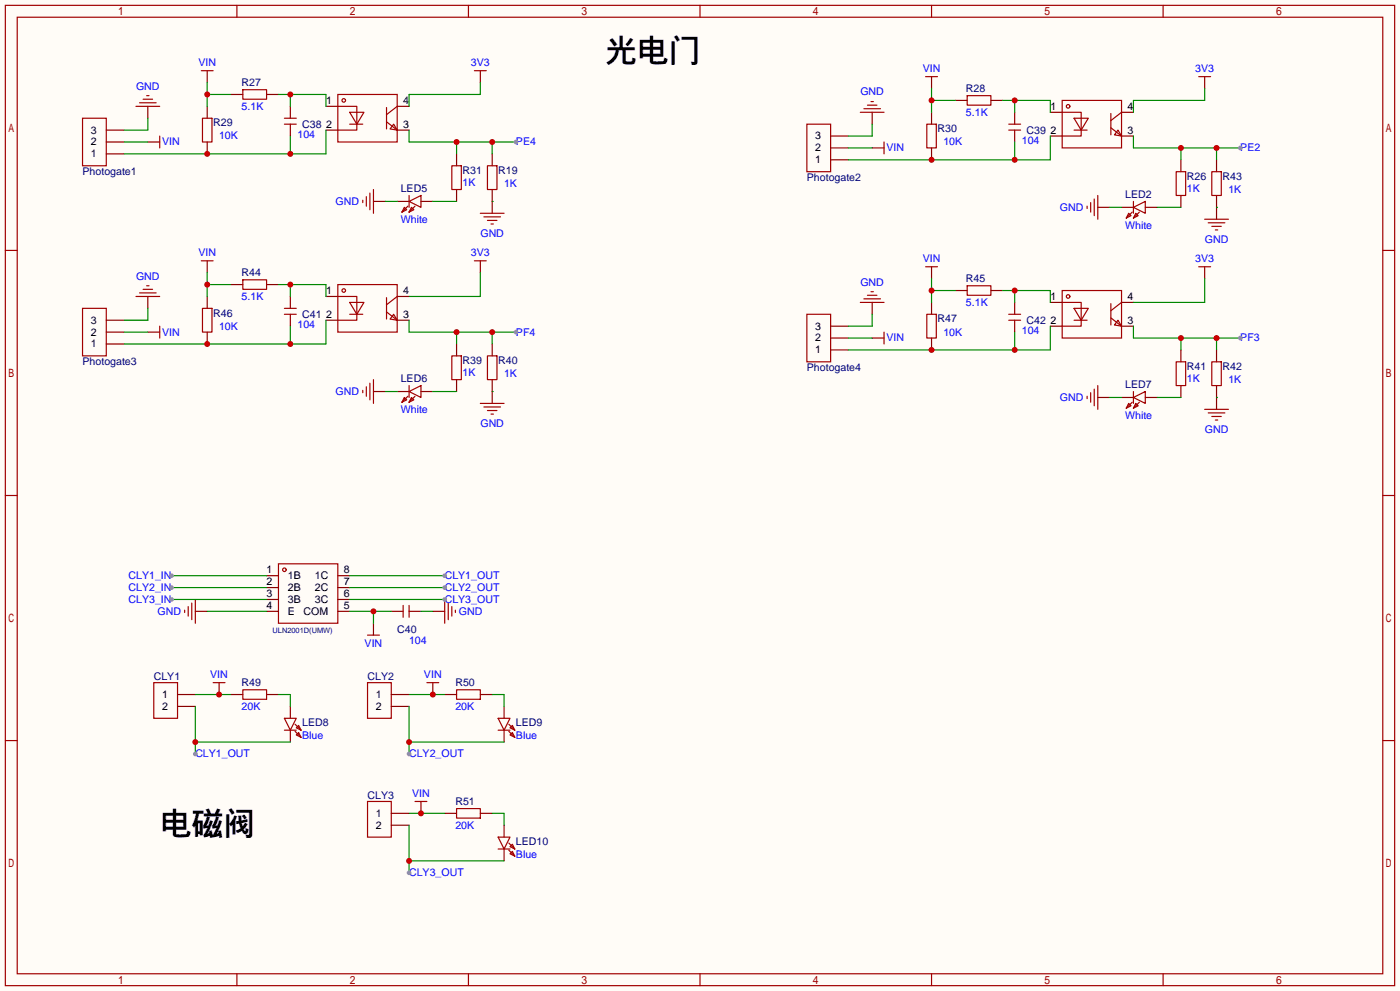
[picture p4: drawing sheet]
<svg xmlns="http://www.w3.org/2000/svg" width="299mm" height="212mm" viewBox="0 0 299 212" stroke-linecap="round" stroke-linejoin="round" font-family="sans-serif">
<path d="M0 0h299.5v211.8h-299.5z" fill="#fffcf7"/>
<g fill="none" stroke="#a10000" stroke-width=".25">
<path d="M1.1 1.1h297.2v209.6h-297.2zM3.7 3.7h292.1v204.5h-292.1zM43.1 15.1h2.5M50.7 1.1v2.6M51.9 19.2h5.1v2h-5.1zM100.2 1.1v2.6M101.5 15.1h2.5M149.7 1.1v2.6M198 16.4h2.5M199.3 1.1v2.6M248.8 1.1v2.6M256.4 16.4h2.6"/>
<path d="M17.7 25.3h5v10.1h-5zM29.1 22.7h5.1M29.8 22h3.6M30.6 21.2h2M31.4 20.4h.5M34.2 29.1v2.5M43.3 25.3h2v5.1h-2zM60.8 26.5h2.6M60.8 25.3h2.6M72.3 20.2h12.7v10.2h-12.7zM72.3 22.7h4v5.1h-4M74.8 24h3.1l-1.6 2.5z"/>
<path d="M74.8 26.5h2.8M82.7 23v4.6M82.7 26l2.3 1.8M84.2 26.5l.8 1.3-1.6-.2zM85 22.7l-2.3 1.8M96.6 35.4h2.1v5.1h-2.1zM104.3 35.4h2v5.1h-2zM172.6 26.5h5.1v10.2h-5.1zM184 24h5.1M184.8 23.2h3.5M185.5 22.5h2.1M186.3 21.7h.5"/>
<path d="M189.1 30.4v2.5M198.2 26.5h2.1v5.1h-2.1zM206.9 20.4h5.1v2.1h-5.1zM215.8 27.8h2.5M215.8 26.5h2.5M227.2 21.5h12.7v10.1h-12.7zM227.2 24h4.1v5.1h-4.1M229.7 25.3h3.1l-1.5 2.5zM229.7 27.8h2.8M237.6 24.3v4.5M237.6 27.3l2.3 1.8M239.1 27.8l.8 1.3-1.5-.3z"/>
<path d="M239.9 24l-2.3 1.8M251.6 36.7h2v5.1h-2zM259.2 36.7h2v5.1h-2zM1.1 53.5h2.6M43.1 55.8h2.5M51.9 59.8h5.1v2h-5.1zM77.6 42.8v.5M78.4 42v2.1M79.1 41.3v3.5M79.9 40.5v5.1M86.5 44.3l.5 .5-1 .5zM87.2 44.1l-1.2 1.2"/>
<path d="M87.5 43.1l2.5-1.3v2.5zM87.5 41.8v2.5M88 44.3l.5 .5-1 .5zM88.8 44.1l-1.3 1.2M101.5 55.8h2.5M102.7 45.6h5.1M103.5 46.4h3.6M104.3 47.1h2M105 47.9h.5M198 57h2.5M232.5 44.1v.5M233.3 43.3v2"/>
<path d="M234.1 42.5v3.6M234.8 41.8v5.1M241.4 45.6l.5 .5-1 .5zM242.2 45.3l-1.3 1.3M242.4 44.3l2.6-1.2v2.5zM242.4 43.1v2.5M243 45.6l.5 .5-1.1 .5zM243.7 45.3l-1.3 1.3M256.4 57h2.6M257.7 46.9h5.1M258.4 47.6h3.6M259.2 48.4h2"/>
<path d="M260 49.1h.5M295.8 53.5h2.5M17.7 65.9h5v10.2h-5zM29.1 63.4h5.1M29.8 62.6h3.6M30.6 61.8h2M31.4 61.1h.5M34.2 69.7v2.6M43.3 65.9h2v5.1h-2zM60.8 67.2h2.6M60.8 65.9h2.6M72.3 60.8h12.7v10.2h-12.7z"/>
<path d="M72.3 63.4h4v5.1h-4M74.8 64.6h3.1l-1.6 2.6zM74.8 67.2h2.8M82.7 66.7l2.3 1.8M82.7 63.6v4.6M84.2 67.2l.8 1.3-1.6-.3zM85 63.4l-2.3 1.8M96.6 76.1h2.1v5.1h-2.1zM104.3 76.1h2v5.1h-2zM172.6 67.2h5.1v10.1h-5.1zM184 64.6h5.1M184.8 63.9h3.5"/>
<path d="M185.5 63.1h2.1M186.3 62.4h.5M189.1 71v2.5M198.2 67.2h2.1v5.1h-2.1zM206.9 61.1h5.1v2h-5.1zM215.8 68.5h2.5M215.8 67.2h2.5M227.2 62.1h12.7v10.2h-12.7zM227.2 64.6h4.1v5.1h-4.1M229.7 65.9h3.1l-1.5 2.6zM229.7 68.5h2.8M237.6 67.9l2.3 1.8"/>
<path d="M237.6 64.9v4.6M239.1 68.5l.8 1.2-1.5-.2zM239.9 64.6l-2.3 1.8M251.6 77.3h2v5.1h-2zM259.2 77.3h2v5.1h-2zM77.6 83.4v.5M78.4 82.7v2M79.1 81.9v3.6M79.9 81.2v5M86.5 85l.5 .5-1 .5zM87.2 84.7l-1.2 1.3M87.5 83.7l2.5-1.3v2.6z"/>
<path d="M87.5 82.4v2.6M88 85l.5 .5-1 .5zM88.8 84.7l-1.3 1.3M102.7 86.2h5.1M103.5 87h3.6M104.3 87.8h2M105 88.5h.5M232.5 84.7v.5M233.3 83.9v2.1M234.1 83.2v3.5M234.8 82.4v5.1M241.4 86.2l.5 .5-1 .5z"/>
<path d="M242.2 86l-1.3 1.2M242.4 85l2.6-1.3v2.5zM242.4 83.7v2.5M243 86.2l.5 .5-1.1 .5zM243.7 86l-1.3 1.2M257.7 87.5h5.1M258.4 88.3h3.6M259.2 89h2M260 89.8h.5M1.1 105.9h2.6M295.8 105.9h2.5M39.5 130.4v.5"/>
<path d="M40.3 129.7v2M41 128.9v3.6M41.8 128.1v5.1M59.6 120.5h12.7v12.7h-12.7zM78.6 135.8h2.6M86.2 129.4v2.6M87.5 129.4v2.6M95.1 128.1v5.1M95.9 128.9v3.6M96.6 129.7v2M97.4 130.4v.5M1.1 158.3h2.6"/>
<path d="M32.9 145.9h5.1v7.6h-5.1zM45.6 145.9h2.5M51.9 147.4h5.1v2.1h-5.1zM60.8 153.5h2.6l-1.3 2.6zM60.8 156.1h2.6M63.1 154.8l1.3 1.3M63.1 156.3l1.3 1.3M63.4 155.6l.5-.5 .5 1zM63.4 157.1l.5-.5 .5 1zM78.6 145.9h5.1v7.6h-5.1zM91.3 145.9h2.6M97.7 147.4h5v2.1h-5z"/>
<path d="M106.6 153.5h2.5l-1.3 2.6zM106.6 156.1h2.5M108.8 154.8l1.3 1.3M108.8 156.3l1.3 1.3M109.1 155.6l.5-.5 .5 1zM109.1 157.1l.5-.5 .5 1zM295.8 158.3h2.5M78.6 171.3h5.1v7.6h-5.1zM88.8 171.3h2.5M97.7 172.8h5v2.1h-5zM106.6 178.9h2.5l-1.3 2.6zM106.6 181.5h2.5"/>
<path d="M108.8 180.2l1.3 1.3M108.8 181.7l1.3 1.3M109.1 181l.5-.5 .5 1zM109.1 182.5l.5-.5 .5 1zM50.7 208.2v2.5M100.2 208.2v2.5M149.7 208.2v2.5M199.3 208.2v2.5M248.8 208.2v2.5"/>
<circle cx="73.5" cy="21.5" r=".38"/>
<circle cx="228.5" cy="22.7" r=".38"/>
<circle cx="73.5" cy="62.1" r=".38"/>
<circle cx="228.5" cy="63.4" r=".38"/>
<circle cx="60.8" cy="121.8" r=".38"/>
</g>
<g fill="none" stroke="#870000" stroke-width=".25">
<path d="M44.3 15.1v2.6M102.7 15.1v2.6M199.3 16.4v2.5M257.7 16.4v2.5M22.7 30.4h3.8M22.7 32.9h3.8M22.7 27.8h3.8M31.6 22.7v2.6M31.6 30.4h2.6M44.3 22.7v2.6M44.3 30.4v2.5M49.4 20.2h2.5"/>
<path d="M57 20.2h2.6M62.1 22.7v2.6M62.1 26.5v2.6M69.7 27.8h2.6M69.7 22.7h2.6M85 27.8h2.5M85 22.7h2.5M97.7 32.9v2.5M105.3 32.9v2.5M177.7 31.6h3.8M177.7 34.2h3.8M177.7 29.1h3.8"/>
<path d="M186.6 24v2.5M186.6 31.6h2.5M199.3 24v2.5M199.3 31.6v2.6M204.3 21.5h2.6M212 21.5h2.5M217 24v2.5M217 27.8v2.6M224.7 29.1h2.5M224.7 24h2.5M239.9 29.1h2.5M239.9 24h2.5"/>
<path d="M252.6 34.2v2.5M260.2 34.2v2.5M44.3 55.8v2.5M79.9 43.1h2.5M85 43.1h2.5M90 43.1h2.6M97.7 40.5v2.6M102.7 55.8v2.5M105.3 40.5v5.1M199.3 57v2.6M234.8 44.3h2.6M239.9 44.3h2.5"/>
<path d="M245 44.3h2.5M252.6 41.8v2.5M257.7 57v2.6M260.2 41.8v5.1M22.7 71h3.8M22.7 73.5h3.8M22.7 68.5h3.8M31.6 63.4v2.5M31.6 71h2.6M44.3 63.4v2.5M44.3 71v2.5M49.4 60.8h2.5"/>
<path d="M57 60.8h2.6M62.1 63.4v2.5M62.1 67.2v2.5M69.7 68.5h2.6M69.7 63.4h2.6M85 68.5h2.5M85 63.4h2.5M97.7 73.5v2.6M105.3 73.5v2.6M177.7 72.3h3.8M177.7 74.8h3.8M177.7 69.7h3.8"/>
<path d="M186.6 64.6v2.6M186.6 72.3h2.5M199.3 64.6v2.6M199.3 72.3v2.5M204.3 62.1h2.6M212 62.1h2.5M217 64.6v2.6M217 68.5v2.5M224.7 69.7h2.5M224.7 64.6h2.5M239.9 69.7h2.5M239.9 64.6h2.5"/>
<path d="M252.6 74.8v2.5M260.2 74.8v2.5M79.9 83.7h2.5M85 83.7h2.5M90 83.7h2.6M97.7 81.2v2.5M105.3 81.2v5M234.8 85h2.6M239.9 85h2.5M245 85h2.5M252.6 82.4v2.6M260.2 82.4v5.1"/>
<path d="M41.8 130.7h2.5M57 130.7h2.6M57 123.1h2.6M57 125.6h2.6M57 128.1h2.6M72.3 130.7h2.5M72.3 123.1h2.5M72.3 125.6h2.5M72.3 128.1h2.5M79.9 133.2v2.6M83.7 130.7h2.5M87.5 130.7h2.5"/>
<path d="M92.6 130.7h2.5M38 148.5h3.8M38 151h3.8M46.9 145.9v2.6M49.4 148.5h2.5M57 148.5h2.6M62.1 151v2.5M62.1 156.1v2.5M83.7 148.5h3.8M83.7 151h3.8M92.6 145.9v2.6M95.1 148.5h2.6"/>
<path d="M102.7 148.5h2.6M107.8 151v2.5M107.8 156.1v2.5M83.7 173.9h3.8M83.7 176.4h3.8M90 171.3v2.6M95.1 173.9h2.6M102.7 173.9h2.6M107.8 176.4v2.5M107.8 181.5v2.5"/>
</g>
<path d="M199.3 59.6v5M181.5 72.3h5.1M186.6 67.2v2.5h-5.1M199.3 62.1h5" fill="none" stroke="#008700" stroke-width=".25"/>
<circle cx="199.3" cy="62.1" r=".63" fill="#c00"/>
<path d="M199.3 18.9v5.1M181.5 31.6h5.1M186.6 26.5v2.6h-5.1M199.3 21.5h5M257.7 59.6v5h-15.3M237.4 85h2.5M260.2 85h.1" fill="none" stroke="#008700" stroke-width=".25"/>
<circle cx="199.3" cy="21.5" r=".63" fill="#c00"/>
<path d="M257.7 18.9v2.6h-15.3v2.5M242.4 29.1v2.5h22.9M252.6 31.6v2.6M260.2 31.6v2.6" fill="none" stroke="#008700" stroke-width=".25"/>
<g fill="#c00">
<circle cx="260.2" cy="31.6" r=".63"/>
<circle cx="252.6" cy="31.6" r=".63"/>
</g>
<circle cx="265.3" cy="31.6" r=".51" fill="#999"/>
<path d="M237.4 44.3h2.5M260.2 44.3h.1M36.7 123.1h20.3" fill="none" stroke="#008700" stroke-width=".25"/>
<circle cx="36.7" cy="123.1" r=".51" fill="#999"/>
<path d="M36.7 125.6h20.3" fill="none" stroke="#008700" stroke-width=".25"/>
<circle cx="36.7" cy="125.6" r=".51" fill="#999"/>
<path d="M36.7 128.1h20.3" fill="none" stroke="#008700" stroke-width=".25"/>
<circle cx="36.7" cy="128.1" r=".51" fill="#999"/>
<path d="M74.8 130.7h8.9M79.9 130.7v2.5" fill="none" stroke="#008700" stroke-width=".25"/>
<circle cx="79.9" cy="130.7" r=".63" fill="#c00"/>
<path d="M74.8 123.1h20.3" fill="none" stroke="#008700" stroke-width=".25"/>
<circle cx="95.1" cy="123.1" r=".51" fill="#999"/>
<path d="M74.8 125.6h20.3" fill="none" stroke="#008700" stroke-width=".25"/>
<circle cx="95.1" cy="125.6" r=".51" fill="#999"/>
<path d="M74.8 128.1h20.3" fill="none" stroke="#008700" stroke-width=".25"/>
<circle cx="95.1" cy="128.1" r=".51" fill="#999"/>
<path d="M87.5 158.6h20.3M87.5 151v10.2" fill="none" stroke="#008700" stroke-width=".25"/>
<circle cx="87.5" cy="158.6" r=".63" fill="#c00"/>
<circle cx="87.5" cy="161.2" r=".51" fill="#999"/>
<path d="M87.5 176.4v10.2M87.5 184h20.3" fill="none" stroke="#008700" stroke-width=".25"/>
<circle cx="87.5" cy="184" r=".63" fill="#c00"/>
<circle cx="87.5" cy="186.6" r=".51" fill="#999"/>
<path d="M87.5 148.5h7.6" fill="none" stroke="#008700" stroke-width=".25"/>
<circle cx="92.6" cy="148.5" r=".63" fill="#c00"/>
<path d="M87.5 173.9h7.6" fill="none" stroke="#008700" stroke-width=".25"/>
<circle cx="90" cy="173.9" r=".63" fill="#c00"/>
<path d="M44.3 130.7h12.7M90 130.7h2.6M41.8 158.6h20.3M41.8 151v10.2" fill="none" stroke="#008700" stroke-width=".25"/>
<circle cx="41.8" cy="158.6" r=".63" fill="#c00"/>
<circle cx="41.8" cy="161.2" r=".51" fill="#999"/>
<path d="M41.8 148.5h7.6" fill="none" stroke="#008700" stroke-width=".25"/>
<circle cx="46.9" cy="148.5" r=".63" fill="#c00"/>
<path d="M242.4 69.7v2.6h22.9M252.6 72.3v2.5M260.2 72.3v2.5" fill="none" stroke="#008700" stroke-width=".25"/>
<g fill="#c00">
<circle cx="260.2" cy="72.3" r=".63"/>
<circle cx="252.6" cy="72.3" r=".63"/>
</g>
<circle cx="265.3" cy="72.3" r=".51" fill="#999"/>
<path d="M214.5 62.1h10.2v2.5M217 62.1v2.5" fill="none" stroke="#008700" stroke-width=".25"/>
<circle cx="217" cy="62.1" r=".63" fill="#c00"/>
<path d="M217 71v3.8M224.7 69.7v5.1h-43.2" fill="none" stroke="#008700" stroke-width=".25"/>
<g fill="#c00">
<circle cx="217" cy="74.8" r=".63"/>
<circle cx="199.3" cy="74.8" r=".63"/>
</g>
<path d="M214.5 21.5h10.2v2.5M217 21.5v2.5M247.5 85h5.1" fill="none" stroke="#008700" stroke-width=".25"/>
<circle cx="217" cy="21.5" r=".63" fill="#c00"/>
<path d="M217 30.4v3.8M224.7 29.1v5.1h-43.2" fill="none" stroke="#008700" stroke-width=".25"/>
<g fill="#c00">
<circle cx="217" cy="34.2" r=".63"/>
<circle cx="199.3" cy="34.2" r=".63"/>
</g>
<path d="M44.3 58.3v5.1M247.5 44.3h5.1M26.5 71h5.1M31.6 65.9v2.6h-5.1M44.3 60.8h5.1M59.6 148.5h2.5v2.5M105.3 148.5h2.5v2.5M105.3 173.9h2.5v2.5" fill="none" stroke="#008700" stroke-width=".25"/>
<circle cx="44.3" cy="60.8" r=".63" fill="#c00"/>
<path d="M44.3 17.7v5M26.5 30.4h5.1M31.6 25.3v2.5h-5.1M44.3 20.2h5.1M102.7 58.3v5.1h-15.2M82.4 83.7h2.6M105.3 83.7h.1" fill="none" stroke="#008700" stroke-width=".25"/>
<circle cx="44.3" cy="20.2" r=".63" fill="#c00"/>
<path d="M102.7 17.7v2.5h-15.2v2.5M87.5 27.8v2.6h22.9M97.7 30.4v2.5M105.3 30.4v2.5" fill="none" stroke="#008700" stroke-width=".25"/>
<g fill="#c00">
<circle cx="105.3" cy="30.4" r=".63"/>
<circle cx="97.7" cy="30.4" r=".63"/>
</g>
<circle cx="110.4" cy="30.4" r=".51" fill="#999"/>
<path d="M82.4 43.1h2.6M105.3 43.1h.1M87.5 68.5v2.5h22.9M97.7 71v2.5M105.3 71v2.5" fill="none" stroke="#008700" stroke-width=".25"/>
<g fill="#c00">
<circle cx="105.3" cy="71" r=".63"/>
<circle cx="97.7" cy="71" r=".63"/>
</g>
<circle cx="110.4" cy="71" r=".51" fill="#999"/>
<path d="M59.6 60.8h10.1v2.6M62.1 60.8v2.6" fill="none" stroke="#008700" stroke-width=".25"/>
<circle cx="62.1" cy="60.8" r=".63" fill="#c00"/>
<path d="M62.1 69.7v3.8M69.7 68.5v5h-43.2" fill="none" stroke="#008700" stroke-width=".25"/>
<g fill="#c00">
<circle cx="62.1" cy="73.5" r=".63"/>
<circle cx="44.3" cy="73.5" r=".63"/>
</g>
<path d="M59.6 20.2h10.1v2.5M62.1 20.2v2.5M92.6 83.7h5.1" fill="none" stroke="#008700" stroke-width=".25"/>
<circle cx="62.1" cy="20.2" r=".63" fill="#c00"/>
<path d="M62.1 29.1v3.8M69.7 27.8v5.1h-43.2" fill="none" stroke="#008700" stroke-width=".25"/>
<g fill="#c00">
<circle cx="62.1" cy="32.9" r=".63"/>
<circle cx="44.3" cy="32.9" r=".63"/>
</g>
<path d="M92.6 43.1h5.1" fill="none" stroke="#008700" stroke-width=".25"/>
<g font-size="6.8">
<text x="129.4" y="13.3">光电门</text>
<text x="34.2" y="178.4">电磁阀</text>
</g>
<g font-size="2.3" fill="#00f">
<text x="42.4" y="14.1">VIN</text>
<text x="100.7" y="14.1">3V3</text>
<text x="197.4" y="15.3">VIN</text>
<text x="255.7" y="15.3">3V3</text>
<text x="29.1" y="19.1">GND</text>
<text x="51.7" y="23.5">5.1K</text>
<text x="184" y="20.4">GND</text>
<text x="46.9" y="29.8">10K</text>
<text x="63.6" y="29.6">104</text>
<text x="206.6" y="24.7">5.1K</text>
<text x="34.7" y="31.1">VIN</text>
<text x="110.4" y="31.1">PE4</text>
<text x="189.6" y="32.3">VIN</text>
<text x="201.8" y="31.1">10K</text>
<text x="218.6" y="30.8">104</text>
<text x="265.3" y="32.3">PE2</text>
<text x="98.9" y="39.7">1K</text>
<text x="107.8" y="40">1K</text>
<text x="253.9" y="41">1K</text>
<text x="262.8" y="41.2">1K</text>
<text x="71.8" y="43.8">GND</text>
<text x="85.7" y="47.7">White</text>
<text x="226.7" y="45">GND</text>
<text x="102.8" y="50.6">GND</text>
<text x="240.7" y="49">White</text>
<text x="257.7" y="51.9">GND</text>
<text x="29.1" y="59.8">GND</text>
<text x="42.4" y="54.7">VIN</text>
<text x="100.7" y="54.7">3V3</text>
<text x="197.4" y="56">VIN</text>
<text x="255.7" y="56">3V3</text>
<text x="51.7" y="64.1">5.1K</text>
<text x="184" y="61.1">GND</text>
<text x="206.6" y="65.4">5.1K</text>
<text x="34.7" y="71.7">VIN</text>
<text x="46.9" y="70.4">10K</text>
<text x="63.6" y="70.2">104</text>
<text x="110.4" y="71.7">PF4</text>
<text x="201.8" y="71.7">10K</text>
<text x="218.6" y="71.5">104</text>
<text x="189.6" y="73">VIN</text>
<text x="265.3" y="73">PF3</text>
<text x="98.9" y="80.4">1K</text>
<text x="107.8" y="80.6">1K</text>
<text x="253.9" y="81.6">1K</text>
<text x="262.8" y="81.9">1K</text>
<text x="71.8" y="84.4">GND</text>
<text x="85.7" y="88.3">White</text>
<text x="226.7" y="85.7">GND</text>
<text x="240.7" y="89.6">White</text>
<text x="102.8" y="91.3">GND</text>
<text x="257.7" y="92.5">GND</text>
<text x="27.5" y="123.8">CLY1_IN</text>
<text x="95.1" y="123.8">CLY1_OUT</text>
<text x="27.5" y="126.3">CLY2_IN</text>
<text x="27.5" y="128.9">CLY3_IN</text>
<text x="33.7" y="131.4">GND</text>
<text x="95.1" y="126.3">CLY2_OUT</text>
<text x="95.1" y="128.9">CLY3_OUT</text>
<text x="98.2" y="131.4">GND</text>
<text x="87.5" y="137.8">104</text>
<text x="78" y="138.3">VIN</text>
<text x="45" y="144.9">VIN</text>
<text x="90.7" y="144.9">VIN</text>
<text x="51.7" y="151.7">20K</text>
<text x="97.4" y="151.7">20K</text>
<text x="41.8" y="161.9">CLY1_OUT</text>
<text x="64.6" y="157.9">Blue</text>
<text x="87.5" y="161.9">CLY2_OUT</text>
<text x="110.4" y="157.9">Blue</text>
<text x="88.2" y="170.3">VIN</text>
<text x="97.4" y="177.1">20K</text>
<text x="110.4" y="183.3">Blue</text>
<text x="87.5" y="187.3">CLY3_OUT</text>
</g>
<g font-size="2.3" fill="#000080">
<text x="51.7" y="18.4">R27</text>
<text x="206.6" y="19.6">R28</text>
<text x="45.6" y="27">R29</text>
<text x="64.6" y="27.3">C38</text>
<text x="200.5" y="28.3">R30</text>
<text x="219.6" y="28.5">C39</text>
<text x="17.7" y="37.4">Photogate1</text>
<text x="85.7" y="41">LED5</text>
<text x="98.9" y="37.2">R31</text>
<text x="106.6" y="37.2">R19</text>
<text x="172.6" y="38.7">Photogate2</text>
<text x="253.9" y="38.4">R26</text>
<text x="261.5" y="38.4">R43</text>
<text x="240.7" y="42.3">LED2</text>
<text x="51.7" y="59">R44</text>
<text x="206.6" y="60.3">R45</text>
<text x="45.6" y="67.7">R46</text>
<text x="64.6" y="67.9">C41</text>
<text x="200.5" y="68.9">R47</text>
<text x="219.6" y="69.2">C42</text>
<text x="98.9" y="77.8">R39</text>
<text x="106.6" y="77.8">R40</text>
<text x="17.7" y="78.1">Photogate3</text>
<text x="85.7" y="81.6">LED6</text>
<text x="172.6" y="79.3">Photogate4</text>
<text x="240.7" y="82.9">LED7</text>
<text x="253.9" y="79.1">R41</text>
<text x="261.5" y="79.1">R42</text>
<text x="85" y="135.2">C40</text>
<text x="32.9" y="145.4">CLY1</text>
<text x="51.7" y="146.6">R49</text>
<text x="78.6" y="145.4">CLY2</text>
<text x="97.4" y="146.6">R50</text>
<text x="64.6" y="155.3">LED8</text>
<text x="110.4" y="155.3">LED9</text>
<text x="78.6" y="170.8">CLY3</text>
<text x="97.4" y="172">R51</text>
<text x="110.4" y="180.7">LED10</text>
</g>
<g font-size="2.3">
<text x="69.7" y="22.2">1</text>
<text x="86.2" y="22.2">4</text>
<text x="224.7" y="23.5">1</text>
<text x="241.2" y="23.5">4</text>
<text x="19.4" y="28.5">3</text>
<text x="69.7" y="27.3">2</text>
<text x="86.2" y="27.3">3</text>
<text x="174.4" y="29.8">3</text>
<text x="224.7" y="28.5">2</text>
<text x="241.2" y="28.5">3</text>
<text x="19.4" y="33.6">1</text>
<text x="19.4" y="31.1">2</text>
<text x="174.4" y="34.9">1</text>
<text x="174.4" y="32.3">2</text>
<text x="69.7" y="62.8">1</text>
<text x="86.2" y="62.8">4</text>
<text x="224.7" y="64.1">1</text>
<text x="241.2" y="64.1">4</text>
<text x="19.4" y="71.7">2</text>
<text x="19.4" y="69.2">3</text>
<text x="69.7" y="67.9">2</text>
<text x="86.2" y="67.9">3</text>
<text x="174.4" y="70.4">3</text>
<text x="224.7" y="69.2">2</text>
<text x="241.2" y="69.2">3</text>
<text x="19.4" y="74.3">1</text>
<text x="174.4" y="75.5">1</text>
<text x="174.4" y="73">2</text>
<text x="57" y="122.5">1</text>
<text x="57" y="125.1">2</text>
<text x="61.6" y="123.8">1B</text>
<text x="67.3" y="123.8">1C</text>
<text x="73.5" y="125.1">7</text>
<text x="73.5" y="122.5">8</text>
<text x="57" y="127.6">3</text>
<text x="57" y="130.1">4</text>
<text x="61.6" y="126.3">2B</text>
<text x="61.6" y="128.9">3B</text>
<text x="61.6" y="131.4">E</text>
<text x="64.9" y="131.4">COM</text>
<text x="67.3" y="128.9">3C</text>
<text x="67.3" y="126.3">2C</text>
<text x="73.5" y="130.1">5</text>
<text x="73.5" y="127.6">6</text>
<text x="34.7" y="149.2">1</text>
<text x="80.4" y="149.2">1</text>
<text x="34.7" y="151.7">2</text>
<text x="80.4" y="151.7">2</text>
<text x="80.4" y="174.6">1</text>
<text x="80.4" y="177.1">2</text>
</g>
<text font-size="1.6" fill="#000080" x="58.3" y="135.2">ULN2001D(UMW)</text>
</svg>
